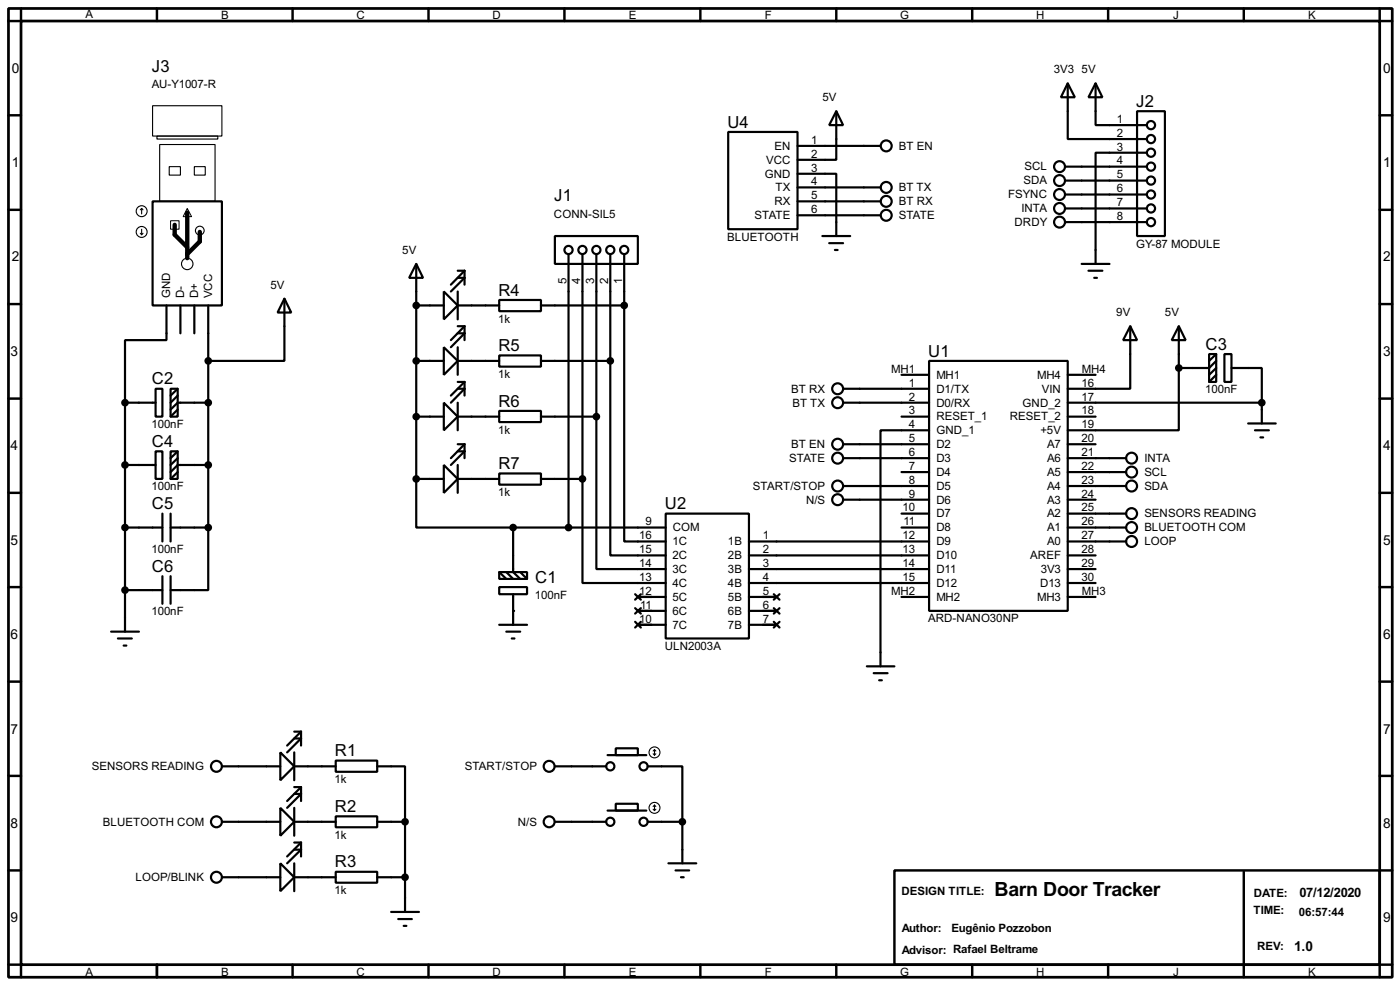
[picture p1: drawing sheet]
<svg xmlns="http://www.w3.org/2000/svg" width="256mm" height="180mm" viewBox="0 0 256 180" stroke-linecap="round" stroke-linejoin="round" font-family="sans-serif">
<path d="M1.6 1.6h253.5v177.3h-253.5zM3.9 3.9h248.9v172.7h-248.9z" fill="none" stroke="#000" stroke-width=".5"/>
<g fill="none" stroke="#000" stroke-width=".45">
<path d="M3.9 1.6v2.3h-2.3M28.8 1.6v2.3M53.6 1.6v2.3M78.5 1.6v2.3M103.4 1.6v2.3M128.3 1.6v2.3M153.2 1.6v2.3M178.1 1.6v2.3M203 1.6v2.3M227.9 1.6v2.3M252.8 1.6v2.3h2.3M1.6 21.1h2.3"/>
<path d="M1.6 38.4h2.3M252.8 21.1h2.3M252.8 38.4h2.3M1.6 55.7h2.3M252.8 55.7h2.3M1.6 73h2.3M252.8 73h2.3M1.6 90.2h2.3M252.8 90.2h2.3M1.6 107.5h2.3M252.8 107.5h2.3M1.6 124.8h2.3"/>
<path d="M252.8 124.8h2.3M1.6 142h2.3M1.6 159.3h2.3M163.9 159.3h88.9v17.3h-88.9zM227.9 159.6v19.3M252.8 142h2.3M252.8 159.3h2.3M1.6 176.6h2.3v2.3M28.8 176.6v2.3M53.6 176.6v2.3M78.5 176.6v2.3M103.4 176.6v2.3"/>
<path d="M128.3 176.6v2.3M153.2 176.6v2.3M178.1 176.6v2.3M203 176.6v2.3M255.1 176.6h-2.3v2.3"/>
</g>
<g fill="none" stroke="#000" stroke-width=".4">
<path d="M195.6 15.3l1.3 2.5h-2.5zM195.6 15.3v10.2h14.5M200.7 15.3l1.3 2.5h-2.6zM200.7 15.3v7.6h9.4M28 36.9h12.7v19h-12.7zM133.4 24.2h12.7v17.8h-12.7zM146.1 31.8h7.1v11.4M146.1 26.7h15.2M146.1 34.3h15.2M146.1 36.9h15.2M146.1 39.4h15.2M153.2 20.4l1.3 2.5h-2.6z"/>
<path d="M153.2 20.4v8.9h-7.1M195.1 30.5h15M195.1 33.1h15M195.1 35.6h15M195.1 38.2h15M208.3 20.4h5.1v22.8h-5.1zM210.1 28h-9.4v20.3M30.5 55.9v6.4h-7.6v11.4M33.1 55.9v5.1M35.6 55.9v5.1M38.2 55.9v40.7M52.1 54.7l1.3 2.5h-2.5z"/>
<path d="M52.1 54.7v11.4h-13.9M76.3 48.3l1.2 2.6h-2.5zM76.3 55.9h5M76.3 48.3v39.4M81.3 53.4l2.6 2.5-2.6 2.6zM83.9 55.9h7.6M83.9 49.6h1.2M83.9 50.9h1.2l-2.5 2.5M83.9 53.4v5.1M83.9 59.7h1.2M85.1 49.6l-2.5 2.5M85.1 49.6v2.5"/>
<path d="M85.1 59.7v2.6M85.1 59.7l-2.5 2.6M91.5 54.9h7.6v2.1h-7.6zM99.1 55.9h15.3M101.7 43.2h15.2v5.1h-15.2zM104.2 46.5v50.1M106.7 46.5v41.2M109.3 46.5v29.8M111.8 46.5v19.6M114.4 55.9v43.2h7.6M114.4 46.5v9.4M150.7 43.2h5.1"/>
<path d="M151.9 44.5h2.6M153 45.8h.5M195.1 40.7h15M198.2 48.3h5.1M199.4 49.6h2.6M200.5 50.9h.5M207.1 59.7l1.2 2.6h-2.5zM207.1 59.7v11.5h-11.5M216 59.7l1.2 2.6h-2.5zM216 59.7v7.7M22.9 73.7h5.6M22.9 73.7v41.9"/>
<path d="M28.5 71.2h1.3v5.1h-1.3zM31.3 71.2h1.3v5.1h-1.3zM32.6 71.2l-1.3 1.2M32.6 72.4l-1.3 1.3M32.6 75l-1.3 1.3M38.2 73.7h-5.6l-1.3 1.3M76.3 66.1h5M76.3 76.3h5M81.3 63.6l2.6 2.5-2.6 2.5zM81.3 73.7l2.6 2.6-2.6 2.5zM83.9 66.1h7.6M83.9 76.3h7.6"/>
<path d="M83.9 71.2h1.2l-2.5 2.5M83.9 63.6v5M83.9 73.7v5.1M83.9 61h1.2l-2.5 2.6M83.9 69.9h1.2M85.1 69.9v2.5M85.1 69.9l-2.5 2.5M91.5 65.1h7.6v2h-7.6zM91.5 75.2h7.6v2.1h-7.6zM99.1 66.1h12.7M99.1 76.3h10.2M109.3 76.3v27.9h12.7"/>
<path d="M111.8 66.1v35.6h10.2M154.5 73.7h15.7M154.5 71.2h15.7M165.2 76.3h5M165.2 68.6h5M170.2 66.1h25.4v45.7h-25.4zM170.2 78.8h-8.9v43.2M195.6 76.3h5.1M195.6 73.7h35.6M195.6 68.6h5.1M216 67.4v11.4h-20.4M221.5 64.8h1.3v5.1h-1.3z"/>
<path d="M222.8 66.1l-1.3 1.3h-5.5M222.8 68.6l-1.3 1.3M222.8 67.4l-1.3 1.2M222.8 64.8l-1.3 1.3M224.3 64.8h1.3v5.1h-1.3zM225.6 67.4h5.6v6.3M228.7 77.5h5M229.9 78.8h2.6M231.2 73.7v3.8M22.9 96.6h6.9M22.9 85.1h5.6M28.5 82.6h1.3v5.1h-1.3z"/>
<path d="M29.8 94v5.1M31.3 82.6h1.3v5.1h-1.3zM31.3 96.6h6.9M31.3 94v5.1M32.6 82.6l-1.3 1.3M32.6 83.9l-1.3 1.2M32.6 86.4l-1.3 1.3M38.2 96.6v11.4h-6.9M38.2 85.1h-5.6l-1.3 1.3M76.3 87.7v8.9h17.7M76.3 87.7h5M81.3 85.1l2.6 2.6-2.6 2.5z"/>
<path d="M83.9 87.7h7.6M83.9 81.3h1.2M83.9 85.1v5.1M83.9 82.6h1.2l-2.5 2.5M85.1 81.3v2.6M85.1 81.3l-2.5 2.6M91.5 86.7h7.6v2h-7.6zM94 96.6h28M94 96.6v8.1l1.3 1.3M99.1 87.7h7.6M106.7 87.7v19h15.3M122 94h15.2v22.9h-15.2z"/>
<path d="M137.2 99.1h33M154.5 89h15.7M154.5 83.9h15.7M154.5 81.3h15.7M154.5 91.5h15.7M165.2 86.4h5M165.2 94h5M165.2 96.6h5M195.6 99.1h10.7M195.6 86.4h10.7M195.6 89h10.7M195.6 83.9h10.7"/>
<path d="M195.6 94h10.7M195.6 96.6h10.7M195.6 81.3h5.1M195.6 91.5h5.1M230.9 80.1h.5M20.4 115.6h5.1M21.6 116.9h2.6M22.7 118.2h.5M22.9 108h6.9M29.8 105.5v5M31.3 105.5v5M91.5 107.5h5.1v1.3h-5.1z"/>
<path d="M91.5 104.7h5.1v1.3h-5.1zM91.5 114.4h5.1M91.5 104.7l1.3 1.3M92.8 104.7l1.2 1.3M92.8 115.6h2.5M93.8 116.9h.5M94 108.8v5.6M95.3 104.7l1.3 1.3M116.4 108.8l1 1M116.4 111.3l1 1M116.4 113.8l1 1.1M116.9 109.3h5.1"/>
<path d="M116.9 111.8h5.1M116.9 114.4h5.1M117.4 108.8l-1 1M117.4 111.3l-1 1M117.4 113.8l-1 1.1M137.2 101.7h33M137.2 104.2h33M137.2 106.7h33M137.2 109.3h5.1M137.2 111.8h5.1M137.2 114.4h5.1M141.8 108.8l1 1"/>
<path d="M141.8 111.3l1 1M141.8 113.8l1 1.1M142.8 108.8l-1 1M142.8 111.3l-1 1M142.8 113.8l-1 1.1M165.2 109.3h5M195.6 101.7h5.1M195.6 104.2h5.1M195.6 106.7h5.1M195.6 109.3h5.1M51.4 137.7l2.5 2.6-2.5 2.5zM53.9 137.7v5.1"/>
<path d="M53.9 135.2h1.3l-2.6 2.5M53.9 133.9h1.3M55.2 133.9l-2.6 2.6M55.2 133.9v2.6M61.5 139.2h7.6v2.1h-7.6zM111.3 138.2h7.1M112.8 137h4.1v1.2h-4.1zM158.8 122h5.1M160.1 123.2h2.5M161.1 124.5h.5M40.7 150.4h10.7M40.7 140.3h10.7"/>
<path d="M51.4 147.9l2.5 2.5-2.5 2.6zM51.4 158l2.5 2.6-2.5 2.5zM53.9 150.4h7.6M53.9 140.3h7.6M53.9 147.9v5.1M53.9 158v5.1M53.9 145.3h1.3l-2.6 2.6M53.9 144.1h1.3M53.9 155.5h1.3l-2.6 2.5M53.9 154.2h1.3M55.2 144.1v2.5M55.2 154.2v2.6"/>
<path d="M55.2 144.1l-2.6 2.5M55.2 154.2l-2.6 2.6M61.5 149.4h7.6v2h-7.6zM61.5 159.6h7.6v2h-7.6zM69.1 140.3h5.1v10.1M69.1 150.4h5.1M74.2 150.4v16.5M101.7 150.4h9.4M101.7 140.3h9.4M111.3 148.4h7.1M112.8 147.1h4.1v1.3h-4.1zM118.7 140.3h6.3v10.1"/>
<path d="M118.7 150.4h6.3M122.5 158h5.1M123.8 159.3h2.5M125 150.4v7.6M40.7 160.6h10.7M53.9 160.6h7.6M69.1 160.6h5.1M71.7 166.9h5.1M73 168.2h2.5M74 169.5h.5M124.8 160.6h.5"/>
<circle cx="162.3" cy="39.4" r="1"/>
<circle cx="162.3" cy="26.7" r="1"/>
<circle cx="162.3" cy="34.3" r="1"/>
<circle cx="162.3" cy="36.9" r="1"/>
<circle cx="194.1" cy="35.6" r="1"/>
<circle cx="194.1" cy="38.2" r="1"/>
<circle cx="194.1" cy="33.1" r="1"/>
<circle cx="194.1" cy="30.5" r="1"/>
<circle cx="210.8" cy="35.6" r=".75"/>
<circle cx="210.8" cy="28" r=".75"/>
<circle cx="210.8" cy="33.1" r=".75"/>
<circle cx="210.8" cy="38.2" r=".75"/>
<circle cx="210.8" cy="30.5" r=".75"/>
<circle cx="210.8" cy="22.9" r=".75"/>
<circle cx="210.8" cy="25.5" r=".75"/>
<circle cx="104.1" cy="45.8" r=".75"/>
<circle cx="106.7" cy="45.8" r=".75"/>
<circle cx="109.2" cy="45.8" r=".75"/>
<circle cx="111.8" cy="45.8" r=".75"/>
<circle cx="114.3" cy="45.8" r=".75"/>
<circle cx="194.1" cy="40.7" r="1"/>
<circle cx="210.8" cy="40.7" r=".75"/>
<circle cx="153.4" cy="73.7" r="1"/>
<circle cx="153.4" cy="71.2" r="1"/>
<circle cx="153.4" cy="81.3" r="1"/>
<circle cx="153.4" cy="83.9" r="1"/>
<circle cx="153.4" cy="89" r="1"/>
<circle cx="153.4" cy="91.5" r="1"/>
<circle cx="207.3" cy="86.4" r="1"/>
<circle cx="207.3" cy="83.9" r="1"/>
<circle cx="207.3" cy="89" r="1"/>
<circle cx="207.3" cy="99.1" r="1"/>
<circle cx="207.3" cy="94" r="1"/>
<circle cx="207.3" cy="96.6" r="1"/>
<circle cx="39.6" cy="140.3" r="1"/>
<circle cx="39.6" cy="150.4" r="1"/>
<circle cx="100.6" cy="140.3" r="1"/>
<circle cx="100.6" cy="150.4" r="1"/>
<circle cx="111.8" cy="140.3" r=".75"/>
<circle cx="111.8" cy="150.4" r=".75"/>
<circle cx="117.9" cy="150.4" r=".75"/>
<circle cx="117.9" cy="140.3" r=".75"/>
<circle cx="39.6" cy="160.6" r="1"/>
</g>
<circle cx="94" cy="111.8" r=".2" fill="#000"/>
<g fill="none" stroke="#000" stroke-width=".2">
<path d="M28 19.4h12.7v5.5h-12.7zM26 38.2v1M26 38.2l.2 .2M26 38.2l-.3 .2M28.8 24.9h11.1v.6h-11.1zM29.3 26.5h10.1v10.4h-10.1zM31 30.5h2.1v1.6h-2.1zM35.6 30.5h2v1.6h-2zM25.7 42.7l.3 .3M26 42v1M26.2 42.7l-.2 .3M119.7 138l.2 .2"/>
<path d="M119.9 137.2v1M119.9 137.2l-.2 .3M119.9 137.2l.3 .3M120.2 138l-.3 .2M119.7 148.1l.2 .3M119.9 147.4v1M119.9 147.4l-.2 .2M119.9 147.4l.3 .2M120.2 148.1l-.3 .3"/>
<circle cx="25.9" cy="38.7" r="1"/>
<circle cx="25.9" cy="42.5" r="1"/>
<circle cx="34.3" cy="48.3" r="1.05"/>
<circle cx="36.6" cy="42.2" r=".8"/>
<circle cx="119.9" cy="137.7" r="1"/>
<circle cx="119.9" cy="147.9" r="1"/>
</g>
<g fill="#000" stroke="#000" stroke-width=".4">
<circle cx="76.2" cy="55.9" r=".5"/>
<circle cx="114.3" cy="55.9" r=".5"/>
<circle cx="22.9" cy="73.7" r=".5"/>
<circle cx="38.1" cy="66.1" r=".5"/>
<circle cx="38.1" cy="73.7" r=".5"/>
<circle cx="76.2" cy="66.1" r=".5"/>
<circle cx="76.2" cy="76.3" r=".5"/>
<circle cx="109.2" cy="76.3" r=".5"/>
<circle cx="111.8" cy="66.1" r=".5"/>
<circle cx="215.9" cy="67.4" r=".5"/>
<circle cx="231.1" cy="73.7" r=".5"/>
<circle cx="22.9" cy="96.6" r=".5"/>
<circle cx="22.9" cy="85.1" r=".5"/>
<circle cx="38.1" cy="96.6" r=".5"/>
<circle cx="38.1" cy="85.1" r=".5"/>
<circle cx="76.2" cy="87.7" r=".5"/>
<circle cx="94" cy="96.6" r=".5"/>
<circle cx="104.1" cy="96.6" r=".5"/>
<circle cx="106.7" cy="87.7" r=".5"/>
<circle cx="22.9" cy="108" r=".5"/>
<circle cx="74.2" cy="150.4" r=".5"/>
<circle cx="125" cy="150.4" r=".5"/>
<circle cx="74.2" cy="160.6" r=".5"/>
</g>
<path d="M34.3 38.9v8.4M32 41.2v1.8l2.3 2.3M36.6 42.5v1.7l-2.3 2.3" fill="none" stroke="#000" stroke-width=".8"/>
<path d="M34.3 38.2l.8 1.5h-1.5zM31.3 40.4h1.5v1.6h-1.5z" fill="none" stroke="#000" stroke-width=".18"/>
<text font-size="4" x="182.2" y="164.1">Barn Door Tracker</text>
<g font-size="3.4">
<text x="27.8" y="13.1">J3</text>
<text x="133.3" y="23.3">U4</text>
<text x="208.2" y="19.6">J2</text>
<text x="101.5" y="36.9">J1</text>
<text x="91.3" y="54.1">R4</text>
<text x="91.3" y="64.2">R5</text>
<text x="170.1" y="65.3">U1</text>
<text x="220.9" y="64">C3</text>
<text x="27.8" y="70.4">C2</text>
<text x="91.3" y="74.4">R6</text>
<text x="27.8" y="81.8">C4</text>
<text x="91.3" y="85.9">R7</text>
<text x="27.8" y="93.2">C5</text>
<text x="121.8" y="93.2">U2</text>
<text x="27.8" y="104.7">C6</text>
<text x="98.1" y="106.7">C1</text>
<text x="61.4" y="138.4">R1</text>
<text x="61.4" y="148.6">R2</text>
<text x="61.4" y="158.8">R3</text>
</g>
<g font-size="2.8">
<text x="2.2" y="13.4">0</text>
<text x="253.4" y="13.4">0</text>
<text x="2.2" y="30.6">1</text>
<text x="253.4" y="30.6">1</text>
<text x="2.2" y="47.9">2</text>
<text x="253.4" y="47.9">2</text>
<text x="1.9" y="65.2">3</text>
<text x="253.4" y="65.2">3</text>
<text x="1.9" y="82.4">4</text>
<text x="253.4" y="82.4">4</text>
<text x="1.9" y="99.7">5</text>
<text x="253.4" y="99.7">5</text>
<text x="1.9" y="117">6</text>
<text x="253.4" y="117">6</text>
<text x="1.9" y="134.3">7</text>
<text x="253.4" y="134.3">7</text>
<text x="1.9" y="151.5">8</text>
<text x="253.4" y="151.5">8</text>
<text x="1.9" y="168.8">9</text>
<text x="253.4" y="168.8">9</text>
<text x="237.1" y="174.1">1.0</text>
</g>
<text font-size="2.7" x="238.1" y="164.1">07/12/2020</text>
<g font-size="2.4">
<text x="15.6" y="3.2">A</text>
<text x="40.5" y="3.5">B</text>
<text x="65.3" y="3.5">C</text>
<text x="90.2" y="3.5">D</text>
<text x="115.2" y="3.5">E</text>
<text x="140.1" y="3.5">F</text>
<text x="164.9" y="3.5">G</text>
<text x="189.8" y="3.5">H</text>
<text x="214.9" y="3.5">J</text>
<text x="239.6" y="3.5">K</text>
<text x="27.8" y="16.1">AU-Y1007-R</text>
<text x="193.1" y="13.4">3V3</text>
<text x="198.2" y="13.4">5V</text>
<text x="150.7" y="18.5">5V</text>
<text x="204.6" y="22.5">1</text>
<text x="140.3" y="30">VCC</text>
<text x="141.9" y="27.4">EN</text>
<text x="148.6" y="26.3">1</text>
<text x="148.6" y="28.9">2</text>
<text x="164.6" y="27.4">BT EN</text>
<text x="204.6" y="25">2</text>
<text x="204.6" y="27.5">3</text>
<text x="140.1" y="32.5">GND</text>
<text x="142.1" y="35">TX</text>
<text x="148.6" y="31.4">3</text>
<text x="148.6" y="33.9">4</text>
<text x="164.6" y="35">BT TX</text>
<text x="187.5" y="33.8">SDA</text>
<text x="187.7" y="31.2">SCL</text>
<text x="204.6" y="30.1">4</text>
<text x="204.6" y="32.6">5</text>
<text x="204.6" y="35.2">6</text>
<text x="101.5" y="39.9">CONN-SIL5</text>
<text x="138.2" y="40.1">STATE</text>
<text x="141.9" y="37.6">RX</text>
<text x="148.6" y="36.5">5</text>
<text x="148.6" y="39">6</text>
<text x="164.6" y="37.6">BT RX</text>
<text x="164.6" y="40.1">STATE</text>
<text x="184.7" y="36.3">FSYNC</text>
<text x="185.8" y="41.3">DRDY</text>
<text x="187.1" y="38.8">INTA</text>
<text x="204.6" y="37.7">7</text>
<text x="204.6" y="40.2">8</text>
<text x="73.7" y="46.5">5V</text>
<text x="133.2" y="44.1">BLUETOOTH</text>
<text x="208.1" y="45.3">GY-87 MODULE</text>
<text x="49.6" y="52.8">5V</text>
<text x="103.7" y="52" transform="rotate(-90 103.7 52)">5</text>
<text x="106.3" y="52" transform="rotate(-90 106.3 52)">4</text>
<text x="108.9" y="52" transform="rotate(-90 108.9 52)">3</text>
<text x="111.4" y="52" transform="rotate(-90 111.4 52)">2</text>
<text x="113.9" y="52" transform="rotate(-90 113.9 52)">1</text>
<text x="31.2" y="54.6" transform="rotate(-90 31.2 54.6)">GND</text>
<text x="33.8" y="54.6" transform="rotate(-90 33.8 54.6)">D-</text>
<text x="36.3" y="54.6" transform="rotate(-90 36.3 54.6)">D+</text>
<text x="38.9" y="54.6" transform="rotate(-90 38.9 54.6)">VCC</text>
<text x="91.3" y="59.1">1k</text>
<text x="204.5" y="57.9">9V</text>
<text x="213.4" y="57.9">5V</text>
<text x="91.3" y="69.2">1k</text>
<text x="144.9" y="71.9">BT RX</text>
<text x="163.3" y="68.2">MH1</text>
<text x="166.5" y="70.8">1</text>
<text x="171.5" y="71.9">D1/TX</text>
<text x="171.5" y="69.3">MH1</text>
<text x="190" y="69.3">MH4</text>
<text x="190.9" y="71.9">VIN</text>
<text x="198.2" y="70.8">16</text>
<text x="198.2" y="68.2">MH4</text>
<text x="220.8" y="72">100nF</text>
<text x="145.2" y="74.4">BT TX</text>
<text x="166.5" y="73.3">2</text>
<text x="166.5" y="75.8">3</text>
<text x="171.5" y="74.4">D0/RX</text>
<text x="171.5" y="76.9">RESET_1</text>
<text x="185" y="76.9">RESET_2</text>
<text x="187.3" y="74.4">GND_2</text>
<text x="198.2" y="73.3">17</text>
<text x="198.2" y="75.8">18</text>
<text x="27.8" y="78.3">100nF</text>
<text x="91.3" y="79.4">1k</text>
<text x="144.9" y="82">BT EN</text>
<text x="166.5" y="78.3">4</text>
<text x="166.5" y="80.9">5</text>
<text x="166.5" y="83.5">6</text>
<text x="171.5" y="79.5">GND_1</text>
<text x="171.5" y="82">D2</text>
<text x="190.6" y="79.5">+5V</text>
<text x="191.8" y="82">A7</text>
<text x="198.2" y="78.3">19</text>
<text x="198.2" y="80.9">20</text>
<text x="198.2" y="83.5">21</text>
<text x="27.8" y="89.8">100nF</text>
<text x="137.9" y="89.6">START/STOP</text>
<text x="144.6" y="84.6">STATE</text>
<text x="166.5" y="86">7</text>
<text x="166.5" y="88.5">8</text>
<text x="171.5" y="84.6">D3</text>
<text x="171.5" y="87.1">D4</text>
<text x="171.5" y="89.6">D5</text>
<text x="191.8" y="84.6">A6</text>
<text x="191.8" y="87.1">A5</text>
<text x="191.8" y="89.6">A4</text>
<text x="198.2" y="86">22</text>
<text x="198.2" y="88.5">23</text>
<text x="209.6" y="87.1">SCL</text>
<text x="209.6" y="89.6">SDA</text>
<text x="209.6" y="84.6">INTA</text>
<text x="91.3" y="90.8">1k</text>
<text x="147.7" y="92.2">N/S</text>
<text x="165.4" y="93.6">10</text>
<text x="166.5" y="91.1">9</text>
<text x="171.5" y="92.2">D6</text>
<text x="171.5" y="94.7">D7</text>
<text x="191.8" y="92.2">A3</text>
<text x="191.8" y="94.7">A2</text>
<text x="198.2" y="91.1">24</text>
<text x="198.2" y="93.6">25</text>
<text x="209.6" y="94.7">SENSORS READING</text>
<text x="27.8" y="101.2">100nF</text>
<text x="117.1" y="98.7">16</text>
<text x="117.1" y="101.2">15</text>
<text x="118.3" y="96.2">9</text>
<text x="123.2" y="99.8">1C</text>
<text x="123.2" y="97.3">COM</text>
<text x="133.4" y="99.8">1B</text>
<text x="139.8" y="98.7">1</text>
<text x="139.8" y="101.2">2</text>
<text x="165.4" y="98.7">12</text>
<text x="165.4" y="101.2">13</text>
<text x="165.5" y="96.2">11</text>
<text x="171.5" y="97.3">D8</text>
<text x="171.5" y="99.8">D9</text>
<text x="191.8" y="97.3">A1</text>
<text x="191.8" y="99.8">A0</text>
<text x="198.2" y="96.2">26</text>
<text x="198.2" y="98.7">27</text>
<text x="198.2" y="101.2">28</text>
<text x="209.6" y="97.3">BLUETOOTH COM</text>
<text x="209.6" y="99.8">LOOP</text>
<text x="117.1" y="103.8">14</text>
<text x="117.1" y="106.3">13</text>
<text x="123.2" y="102.4">2C</text>
<text x="123.2" y="104.9">3C</text>
<text x="123.2" y="107.4">4C</text>
<text x="133.4" y="102.4">2B</text>
<text x="133.4" y="104.9">3B</text>
<text x="133.4" y="107.4">4B</text>
<text x="139.8" y="103.8">3</text>
<text x="139.8" y="106.3">4</text>
<text x="165.4" y="103.8">14</text>
<text x="165.4" y="106.3">15</text>
<text x="171.5" y="102.4">D10</text>
<text x="171.5" y="104.9">D11</text>
<text x="171.5" y="107.4">D12</text>
<text x="188.7" y="102.4">AREF</text>
<text x="190.5" y="107.4">D13</text>
<text x="190.7" y="104.9">3V3</text>
<text x="198.2" y="103.8">29</text>
<text x="198.2" y="106.3">30</text>
<text x="27.8" y="112.6">100nF</text>
<text x="98" y="109.7">100nF</text>
<text x="117.1" y="108.9">12</text>
<text x="117.1" y="114">10</text>
<text x="117.3" y="111.4">11</text>
<text x="123.2" y="110">5C</text>
<text x="123.2" y="112.5">6C</text>
<text x="133.4" y="110">5B</text>
<text x="133.4" y="112.5">6B</text>
<text x="139.8" y="108.9">5</text>
<text x="139.8" y="111.4">6</text>
<text x="139.8" y="114">7</text>
<text x="163.3" y="108.9">MH2</text>
<text x="170" y="113.9">ARD-NANO30NP</text>
<text x="171.5" y="110">MH2</text>
<text x="190" y="110">MH3</text>
<text x="198.2" y="108.9">MH3</text>
<text x="121.8" y="119">ULN2003A</text>
<text x="123.2" y="115.1">7C</text>
<text x="133.4" y="115.1">7B</text>
<text x="16.8" y="141">SENSORS READING</text>
<text x="61.3" y="143.4">1k</text>
<text x="85.1" y="141">START/STOP</text>
<text x="18.8" y="151.1">BLUETOOTH COM</text>
<text x="61.3" y="153.5">1k</text>
<text x="94.9" y="151.1">N/S</text>
<text x="24.8" y="161.3">LOOP/BLINK</text>
<text x="61.3" y="163.7">1k</text>
<text x="165.1" y="163.8">DESIGN TITLE:</text>
<text x="229.6" y="167.4">TIME:</text>
<text x="229.7" y="164.2">DATE:</text>
<text x="238" y="167.6">06:57:44</text>
<text x="165.2" y="170.6">Author:</text>
<text x="174.3" y="170.6">Eugênio Pozzobon</text>
<text x="230.3" y="174">REV:</text>
<text x="15.6" y="178.6">A</text>
<text x="40.5" y="178.6">B</text>
<text x="65.3" y="178.6">C</text>
<text x="90.2" y="178.6">D</text>
<text x="115.2" y="178.6">E</text>
<text x="140.1" y="178.6">F</text>
<text x="164.9" y="178.6">G</text>
<text x="165.2" y="174.7">Advisor: Rafael Beltrame</text>
<text x="189.8" y="178.6">H</text>
<text x="214.9" y="178.6">J</text>
<text x="239.6" y="178.6">K</text>
</g>
</svg>
